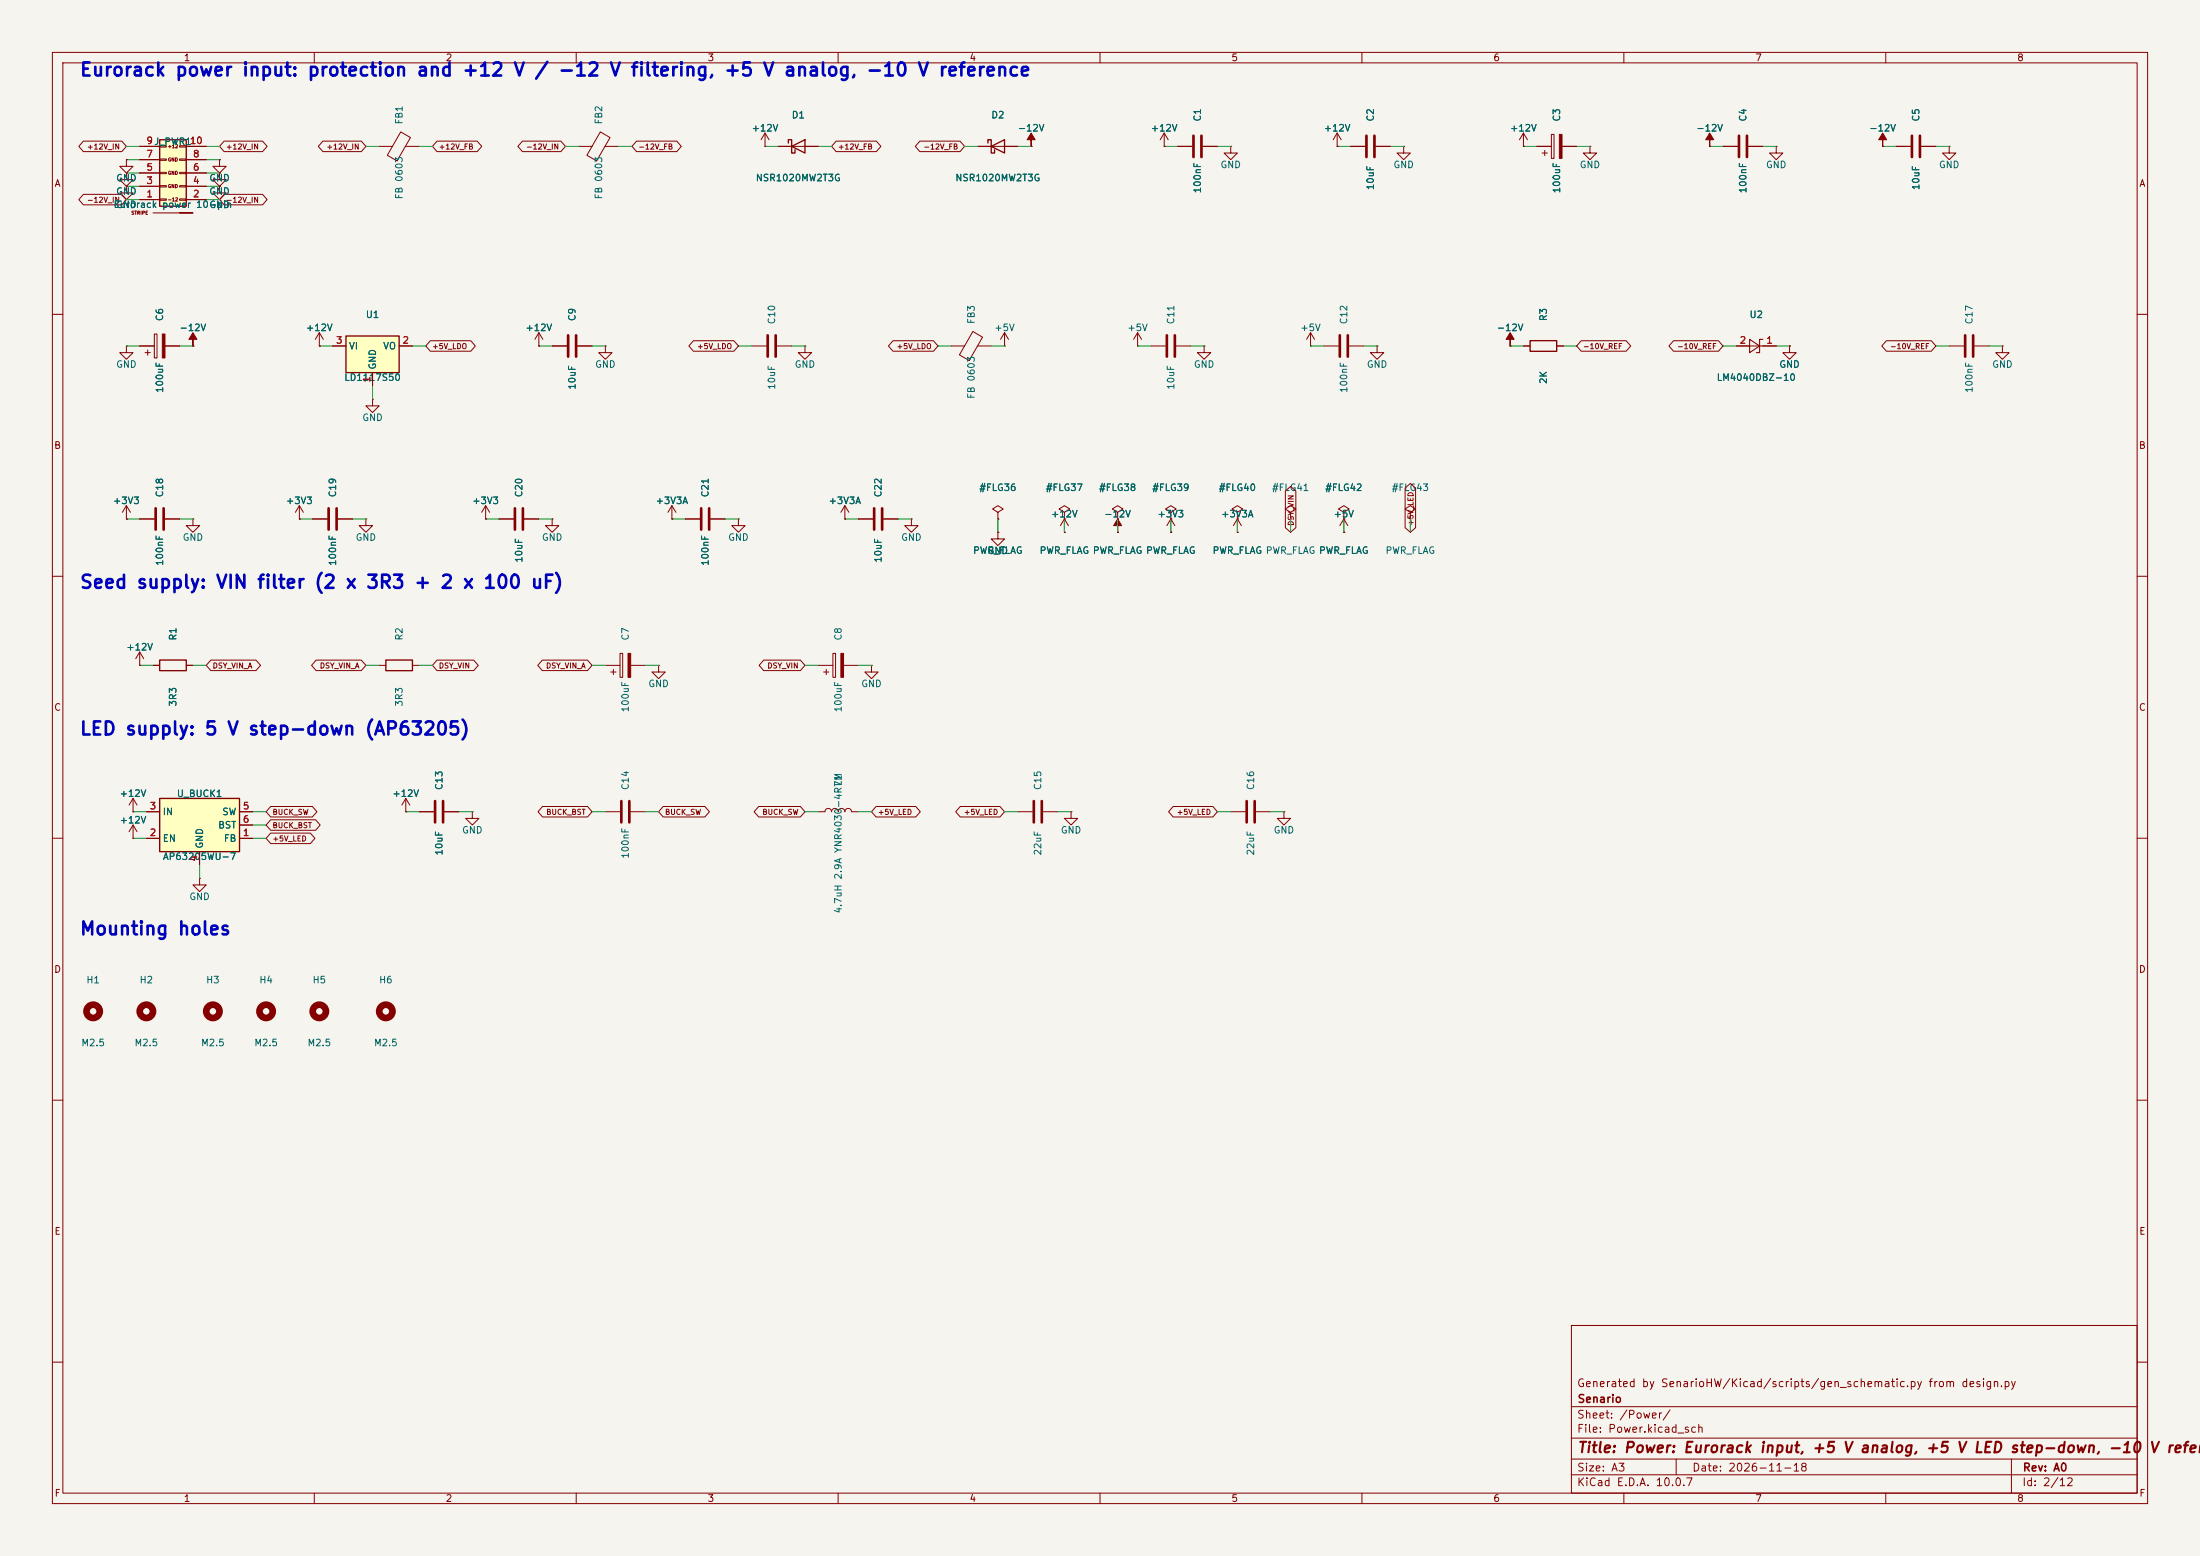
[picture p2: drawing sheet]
<svg xmlns="http://www.w3.org/2000/svg" width="420mm" height="297mm" viewBox="0 0 420 297" stroke-linecap="round" stroke-linejoin="round" font-family="sans-serif">
<path d="M0 0h420v297h-420z" fill="#f5f4ef" stroke="#f5f4ef" stroke-width=".19"/>
<g fill="none" stroke="#840000" stroke-width=".19">
<path d="M10 10h400v277h-400zM12 12h396v273h-396zM60 10v2M110 10v2M160 10v2M210 10v2M260 10v2M310 10v2M360 10v2M196.8 27.9h.1M222.2 27.9h.1M222.2 25.4l-.7 1.3"/>
<path d="M222.2 25.4l.8 1.3M222.2 25.4v2.5M224.8 27.9h2.8M229.6 27.9h2.8M234.9 27.9v1.3h1.3l-1.3 1.3-1.2-1.3h1.2M234.9 27.9h.1M268 27.9v1.3h1.2l-1.2 1.3-1.3-1.3h1.3M268 27.9h.1M290.8 27.9h.1M290.8 25.4l-.7 1.3M290.8 25.4l.8 1.3M290.8 25.4v2.5"/>
<path d="M293.4 27.9h2.8M294.4 29.2h1M294.9 28.7v1M296.2 25.7h.5v4.5h-.5zM298.2 27.9h2.8M303.5 27.9v1.3h1.3l-1.3 1.3-1.2-1.3h1.2M303.5 27.9h.1M10 60h2M102.9 66h.1M102.9 63.5l-.8 1.3M102.9 63.5l.7 1.3M102.9 63.5v2.5"/>
<path d="M105.4 66h2.8M110.2 66h2.8M115.6 66v1.3h1.2l-1.2 1.3-1.3-1.3h1.3M115.6 66h.1M143.5 66h2.8M148.3 66h2.8M153.7 66v1.3h1.2l-1.2 1.3-1.3-1.3h1.3M153.7 66h.1M217.2 66h.1M217.2 63.5l-.8 1.3M217.2 63.5l.7 1.3M217.2 63.5v2.5"/>
<path d="M219.7 66h2.8M224.5 66h2.8M229.9 66v1.3h1.2l-1.2 1.3-1.3-1.3h1.3M229.9 66h.1M250.2 66h.1M250.2 63.5l-.8 1.3M250.2 63.5l.8 1.3M250.2 63.5v2.5M252.7 66h2.8M257.6 66h2.7M262.9 66v1.3h1.3l-1.3 1.3-1.3-1.3h1.3M262.9 66h.1"/>
<path d="M288.3 66h.1M290.8 66h1.3M297.2 66h1.2M408 60h2M92.7 99.1h.1M92.7 96.5l-.8 1.3M92.7 96.5l.8 1.3M92.7 96.5v2.6M95.2 99.1h2.8M100.1 99.1h2.8M105.4 99.1v1.2h1.3l-1.3 1.3-1.3-1.3h1.3M105.4 99.1h.1"/>
<path d="M128.3 99.1h.1M128.3 96.5l-.8 1.3M128.3 96.5l.7 1.3M128.3 96.5v2.6M130.8 99.1h2.8M135.6 99.1h2.8M141 99.1v1.2h1.2l-1.2 1.3-1.3-1.3h1.3M141 99.1h.1M163.8 99.1h2.8M168.7 99.1h2.7M246.4 97.8l1-.6-1-.7-1 .7 1 .6v1.3M246.4 99.1h.1"/>
<path d="M256.5 97.8l1.1-.6-1.1-.7-1 .7 1 .6v1.3M256.5 99.1h.1M10 110h2M408 110h2M29.2 127h1.3M35.6 127h1.2M10 160h2M77.5 154.9h.1M77.5 152.4l-.8 1.3M77.5 152.4l.7 1.3M77.5 152.4v2.5M80 154.9h2.8"/>
<path d="M84.8 154.9h2.8M408 160h2M10 210h2M408 210h2M300 253h108v32h-108zM10 260h2M300 278.5h108M300 274.5h108M300 268.5h108M320 278.5v3M384 278.5v6.5M408 260h2"/>
<path d="M60 285v2M110 285v2M160 285v2M210 285v2M260 285v2M300 281.5h108M310 285v2M360 285v2"/>
</g>
<path d="M292.1 65h5.1v2.1h-5.1zM30.5 126h5.1v2h-5.1z" fill="none" stroke="#840000" stroke-width=".25"/>
<g fill="none" stroke="#840000" stroke-width=".51">
<path d="M227.8 25.9v4.1M229.4 25.9v4.1M108.5 64v4.1M110 64v4.1M146.6 64v4.1M148.1 64v4.1M222.8 64v4.1M224.3 64v4.1M255.8 64v4.1M257.3 64v4.1M98.3 97v4.1M99.8 97v4.1"/>
<path d="M133.9 97v4.1M135.4 97v4.1M166.9 97v4.1M168.4 97v4.1M83.1 152.9v4.1M84.6 152.9v4.1"/>
</g>
<g fill="#840000" stroke="#840000" stroke-width=".19">
<path d="M196.8 25.4l.8 1.3h-.8v1.2v-1.2h-.7z"/>
<path d="M288.3 63.5l.8 1.3h-.8v1.2v-1.2h-.8z"/>
<path d="M297.7 25.7h.5v4.5h-.5z"/>
</g>
<path d="M30.5 26.7h5.1v12.7h-5.1z" fill="#ffffc2"/>
<g fill="none" stroke="#840000" stroke-width=".19">
<path d="M26.7 38.1h3.8M26.7 35.6h3.8M26.7 33h3.8M26.7 30.5h3.8M26.7 27.9h3.8M30.5 27.8h1.2v.3h-1.2zM30.5 30.4h1.2v.2h-1.2zM30.5 32.9h1.2v.2h-1.2zM30.5 35.4h1.2v.3h-1.2zM30.5 38h1.2v.2h-1.2zM34.3 27.8h1.3v.3h-1.3zM34.3 30.4h1.3v.2h-1.3z"/>
<path d="M34.3 32.9h1.3v.2h-1.3zM34.3 35.4h1.3v.3h-1.3zM34.3 38h1.3v.2h-1.3zM35.6 38.1h3.8M35.6 35.6h3.8M35.6 33h3.8M35.6 30.5h3.8M35.6 27.9h3.8M72.4 27.9h2.5M76.5 25.2l1.9 1.1-2.6 4.4-1.9-1.1zM77.4 27.9h2.6M110.5 27.9h2.5"/>
<path d="M114.6 25.2l1.9 1.1-2.6 4.4-1.9-1.1zM115.5 27.9h2.6M146 27.9h.1M146 25.4l-.7 1.3M146 25.4l.8 1.3M146 25.4v2.5M148.6 27.9h7.6M186.7 27.9h7.6M255.3 27.9h.1M255.3 25.4l-.8 1.3M255.3 25.4l.7 1.3M255.3 25.4v2.5"/>
<path d="M257.8 27.9h2.8M262.6 27.9h2.8M29.2 40.6h7.6h-2.5M24.1 66v1.3h1.3l-1.3 1.3-1.2-1.3h1.2M24.1 66h.1M26.7 66h2.8M27.7 67.3h1M28.2 66.8v1M29.5 63.8h.5v4.5h-.5zM31.5 66h2.8M36.8 66h.1M341.6 66v1.3h1.3l-1.3 1.3-1.2-1.3h1.2"/>
<path d="M341.6 66h.1M372.1 66h2.8M376.9 66h2.8M382.3 66v1.3h1.2l-1.2 1.3-1.3-1.3h1.3M382.3 66h.1"/>
</g>
<path d="M30.5 26.7h5.1v12.7h-5.1zM150.5 27.3v-.6h.6v2.5h.7v-.6M151.1 27.9l2.6-1.2v2.5zM188.6 27.3v-.6h.6v2.5h.7v-.6M189.2 27.9l2.6-1.2v2.5z" fill="none" stroke="#840000" stroke-width=".25"/>
<path d="M260.9 25.9v4.1M262.4 25.9v4.1M375.2 64v4.1M376.7 64v4.1" fill="none" stroke="#840000" stroke-width=".51"/>
<g fill="#840000" stroke="#840000" stroke-width=".19">
<path d="M36.8 63.5l.8 1.3h-.8v1.2v-1.2h-.7z"/>
<path d="M31 63.8h.5v4.5h-.5z"/>
</g>
<path d="M66 64.1h10.2v7h-10.2z" fill="#ffffc2"/>
<path d="M66 64.1h10.2v7h-10.2z" fill="none" stroke="#840000" stroke-width=".25"/>
<g fill="none" stroke="#840000" stroke-width=".19">
<path d="M24.1 33v1.3h1.3l-1.3 1.3-1.2-1.3h1.2M24.1 33h.1M24.1 35.6v1.2h1.3l-1.3 1.3-1.2-1.3h1.2M24.1 35.6h.1M24.1 30.5v1.3h1.3l-1.3 1.2-1.2-1.2h1.2M24.1 30.5h.1M41.9 30.5v1.3h1.3l-1.3 1.2-1.3-1.2h1.3M41.9 30.5h.1M41.9 35.6v1.2h1.3l-1.3 1.3-1.3-1.3h1.3M41.9 35.6h.1M41.9 33v1.3h1.3l-1.3 1.3-1.3-1.3h1.3M41.9 33h.1"/>
<path d="M326.4 27.9h.1M328.9 27.9h2.8M333.8 27.9h2.7M339.1 27.9v1.3h1.3l-1.3 1.3-1.3-1.3h1.3M339.1 27.9h.1M359.4 27.9h.1M361.9 27.9h2.8M366.8 27.9h2.8M372.1 27.9v1.3h1.3l-1.3 1.3-1.3-1.3h1.3M372.1 27.9h.1M61 66h.1M61 63.5l-.8 1.3"/>
<path d="M61 63.5l.7 1.3M61 63.5v2.5M63.5 66h2.5M71.1 76.2v1.3h1.3l-1.3 1.2-1.3-1.2h1.3M71.1 76.2h.1M71.1 71.1v2.6M76.2 66h2.5M181.6 66h2.5M185.7 63.3l1.9 1.1-2.6 4.4-1.8-1.1zM186.6 66h2.6M191.8 66h.1M191.8 63.5l-.8 1.3"/>
<path d="M191.8 63.5l.7 1.3M191.8 63.5v2.5M331.5 66h7.6M57.1 99.1h.1M57.1 96.5l-.7 1.3M57.1 96.5l.8 1.3M57.1 96.5v2.6M59.7 99.1h2.8M64.5 99.1h2.8M69.8 99.1v1.2h1.3l-1.3 1.3-1.2-1.3h1.2M69.8 99.1h.1M161.3 99.1h.1"/>
<path d="M161.3 96.5l-.8 1.3M161.3 96.5l.8 1.3M161.3 96.5v2.6M174 99.1v1.2h1.3l-1.3 1.3-1.3-1.3h1.3M174 99.1h.1M190.5 97.8l1-.6-1-.7-1 .7 1 .6v1.3M190.5 99.1h.1M203.2 97.8l1-.6-1-.7-1 .7 1 .6v1.3M203.2 99.1h.1M213.4 97.8l1-.6-1-.7-1.1 .7 1.1 .6v1.3M213.4 99.1h.1M223.5 97.8l1-.6-1-.7-1 .7 1 .6v1.3"/>
<path d="M223.5 99.1h.1M223.5 99.1l-.7 1.2M223.5 99.1l.8 1.2M223.5 99.1v2.5M236.2 97.8l1-.6-1-.7-1 .7 1 .6v1.3M236.2 99.1h.1M236.2 99.1l-.7 1.2M236.2 99.1l.8 1.2M236.2 99.1v2.5M190.5 101.6v1.3h1.3l-1.3 1.2-1.3-1.2h1.3M190.5 101.6h.1M213.4 101.6h.1"/>
<path d="M223.5 101.6h.1M236.2 101.6h.1M156.2 127h2.8M157.2 128.3h1M157.7 127.8v1M159 124.7h.5v4.6h-.5zM161 127h2.8M166.4 127v1.3h1.2l-1.2 1.2-1.3-1.2h1.3M166.4 127h.1M25.4 154.9h.1M25.4 157.5l-.8 1.3M25.4 157.5l.8 1.3"/>
<path d="M25.4 152.4v2.5M25.4 157.5v2.5M25.4 152.4l-.8 1.3M25.4 152.4l.8 1.3M156.2 154.9h1.3a.64 .64 0 0 1 .6-.6 .64 .64 0 0 1 .6 .6 .64 .64 0 0 1 .7-.6 .64 .64 0 0 1 .6 .6 .64 .64 0 0 1 .7-.6 .64 .64 0 0 1 .6 .6 .64 .64 0 0 1 .6-.6 .64 .64 0 0 1 .7 .6h1.2M194.3 154.9h2.8M199.1 154.9h2.8M204.5 154.9v1.3h1.2l-1.2 1.3-1.3-1.3h1.3M204.5 154.9h.1M234.9 154.9h2.8M239.8 154.9h2.8M245.1 154.9v1.3h1.3l-1.3 1.3-1.3-1.3h1.3"/>
<path d="M245.1 154.9h.1M25.4 160h.1"/>
</g>
<path d="M334 64.8l1.9 1.2-1.9 1.3zM336.5 64.8h-.6v2.5h-.6" fill="none" stroke="#840000" stroke-width=".2"/>
<g fill="#840000" stroke="#840000" stroke-width=".19">
<path d="M359.4 25.4l.8 1.3h-.8v1.2v-1.2h-.8z"/>
<path d="M326.4 25.4l.8 1.3h-.8v1.2v-1.2h-.8z"/>
<path d="M213.4 99.1l.7 1.2h-.7v1.3v-1.3h-.8z"/>
<path d="M160.5 124.7h.5v4.6h-.5z"/>
</g>
<path d="M332 25.9v4.1M333.5 25.9v4.1M365 25.9v4.1M366.5 25.9v4.1M62.7 97v4.1M64.3 97v4.1M197.4 152.9v4.1M198.9 152.9v4.1M238 152.9v4.1M239.5 152.9v4.1" fill="none" stroke="#840000" stroke-width=".51"/>
<g fill="none" stroke="#840000" stroke-width="1.3">
<circle cx="17.8" cy="193" r="1.27"/>
<circle cx="27.9" cy="193" r="1.27"/>
<circle cx="40.6" cy="193" r="1.27"/>
<circle cx="50.8" cy="193" r="1.27"/>
<circle cx="61" cy="193" r="1.27"/>
<circle cx="73.7" cy="193" r="1.27"/>
</g>
<path d="M30.5 152.4h15.2v10.2h-15.2z" fill="#ffffc2"/>
<path d="M73.7 126h5v2h-5zM30.5 152.4h15.2v10.2h-15.2z" fill="none" stroke="#840000" stroke-width=".25"/>
<g fill="none" stroke="#840000" stroke-width=".19">
<path d="M15.9 26.9h7.4l.8 1-.8 1h-7.4l-.9-1zM15.9 37.1h7.4l.8 1-.8 1h-7.4l-.9-1zM24.1 33h.1M24.1 35.6h.1M24.1 30.5h.1M26.7 38.1h3.8M26.7 35.6h3.8M26.7 33h3.8M26.7 30.5h3.8M26.7 27.9h3.8M35.6 38.1h3.8M35.6 35.6h3.8"/>
<path d="M35.6 33h3.8M35.6 30.5h3.8M35.6 27.9h3.8M41.9 30.5h.1M41.9 35.6h.1M41.9 33h.1M42.8 37.1h7.3l.9 1-.9 1h-7.3l-.9-1zM42.8 26.9h7.3l.9 1-.9 1h-7.3l-.9-1zM61.6 26.9h7.4l.8 1-.8 1h-7.4l-.8-1zM83.4 26.9h7.7l.9 1-.9 1h-7.7l-.9-1zM99.7 26.9h7.4l.8 1-.8 1h-7.4l-.8-1zM121.5 26.9h7.7l.9 1-.9 1h-7.7l-.9-1z"/>
<path d="M146 27.9h.1M148.6 27.9h2.5M153.7 27.9h2.5M159.6 26.9h7.7l.9 1-.9 1h-7.7l-.9-1zM175.6 26.9h7.7l.8 1-.8 1h-7.7l-.9-1zM186.7 27.9h2.5M191.8 27.9h2.5M196.8 27.9h.1M222.2 27.9h.1M224.8 27.9h2.8M229.6 27.9h2.8M255.3 27.9h.1"/>
<path d="M257.8 27.9h2.8M262.6 27.9h2.8M290.8 27.9h.1M293.4 27.9h2.8M298.2 27.9h2.8M326.4 27.9h.1M328.9 27.9h2.8M333.8 27.9h2.7M359.4 27.9h.1M361.9 27.9h2.8M366.8 27.9h2.8M26.7 66h2.8"/>
<path d="M31.5 66h2.8M36.8 66h.1M61 66h.1M63.5 66h2.5M71.1 71.1v2.6M76.2 66h2.5M82.2 65h7.7l.8 1-.8 1h-7.7l-.9-1zM102.9 66h.1M105.4 66h2.8M110.2 66h2.8M132.4 65h7.7l.9 1-.9 1h-7.7l-.9-1zM170.5 65h7.7l.9 1-.9 1h-7.7l-.9-1z"/>
<path d="M288.3 66h.1M290.8 66h1.3M297.2 66h1.2M301.9 65h8.5l.9 1-.9 1h-8.5l-.9-1zM319.5 65h8.6l.8 1-.8 1h-8.6l-.9-1zM331.5 66h2.5M336.5 66h2.6M341.6 66h.1M360.1 65h8.6l.9 1-.9 1h-8.6l-.9-1zM24.1 99.1h.1M24.1 96.5l-.7 1.3M24.1 96.5l.8 1.3"/>
<path d="M24.1 96.5v2.6M26.7 99.1h2.8M31.5 99.1h2.8M36.8 99.1v1.2h1.3l-1.3 1.3-1.2-1.3h1.2M36.8 99.1h.1M57.1 99.1h.1M59.7 99.1h2.8M64.5 99.1h2.8M92.7 99.1h.1M95.2 99.1h2.8M100.1 99.1h2.8M128.3 99.1h.1"/>
<path d="M130.8 99.1h2.8M135.6 99.1h2.8M161.3 99.1h.1M163.8 99.1h2.8M168.7 99.1h2.7M190.5 99.1h.1M203.2 99.1h.1M203.2 99.1l-.8 1.2M203.2 99.1l.8 1.2M203.2 99.1v2.5M213.4 99.1h.1M223.5 99.1h.1"/>
<path d="M236.2 99.1h.1M245.4 93.7l1-.9 1 .9v7l-1 .9-1-.9zM256.5 99.1h.1M256.5 99.1l-.7 1.2M256.5 99.1l.8 1.2M256.5 99.1v2.5M268.2 93.2l1-.9 1 .9v7.5l-1 .9-1-.9zM269.2 97.8l1.1-.6-1.1-.7-1 .7 1 .6v1.3M269.2 99.1h.1M190.5 101.6h.1M203.2 101.6h.1M213.4 101.6h.1"/>
<path d="M223.5 101.6h.1M236.2 101.6h.1M256.5 101.6h.1M26.7 127h.1M26.7 124.5l-.8 1.2M26.7 124.5l.7 1.2M26.7 124.5v2.5M29.2 127h1.3M35.6 127h1.2M40.2 126h8.7l.8 1-.8 1h-8.7l-.8-1zM60.4 126h8.6l.8 1-.8 1h-8.6l-.9-1zM72.4 127h1.3"/>
<path d="M78.7 127h1.3M83.4 126h7l.9 1-.9 1h-7l-.9-1zM103.5 126h8.7l.8 1-.8 1h-8.7l-.8-1zM115.6 127h2.8M116.6 128.3h1M117.1 127.8v1M118.4 124.7h.5v4.6h-.5zM120.4 127h2.8M125.7 127v1.3h1.3l-1.3 1.2-1.2-1.2h1.2M125.7 127h.1M145.8 126h7l.9 1-.9 1h-7l-.9-1zM25.4 154.9h.1"/>
<path d="M27.9 154.9h2.6M45.7 154.9h2.6M45.7 157.5h2.6M51.7 159h7.5l.9 1-.9 1h-7.5l-.9-1zM51.7 153.9h7.9l.9 1-.9 1h-7.9l-.9-1zM51.7 156.5h8.5l.9 1-.9 1h-8.5l-.9-1zM77.5 154.9h.1M80 154.9h2.8M84.8 154.9h2.8M90.2 154.9v1.3h1.2l-1.2 1.3-1.3-1.3h1.3M90.2 154.9h.1M103.6 153.9h8.6l.8 1-.8 1h-8.6l-.9-1z"/>
<path d="M115.6 154.9h2.8M120.4 154.9h2.8M126.6 153.9h8l.8 1-.8 1h-8l-.9-1zM144.8 153.9h8l.9 1-.9 1h-8l-.8-1zM167.2 153.9h7.6l.9 1-.9 1h-7.6l-.8-1zM183.3 153.9h7.6l.9 1-.9 1h-7.6l-.9-1zM224 153.9h7.5l.9 1-.9 1h-7.5l-.9-1zM25.4 160h.1M27.9 160h2.6M38.1 167.6v1.3h1.3l-1.3 1.3-1.3-1.3h1.3M38.1 167.6h.1M38.1 162.6v2.5"/>
<path d="M45.7 160h2.6"/>
</g>
<path d="M29.7 97v4.1M31.2 97v4.1M118.6 152.9v4.1M120.1 152.9v4.1" fill="none" stroke="#840000" stroke-width=".51"/>
<path d="M119.9 124.7h.5v4.6h-.5z" fill="#840000" stroke="#840000" stroke-width=".19"/>
<g fill="none" stroke="#009600" stroke-width=".19">
<path d="M24.1 27.9h2.6M24.1 33h2.6M24.1 30.5h2.6M24.1 38.1h2.6M24.1 35.6h2.6M39.4 27.9h2.5M39.4 33h2.5M39.4 30.5h2.5M39.4 38.1h2.5M39.4 35.6h2.5M69.8 27.9h2.6M80 27.9h2.5"/>
<path d="M107.9 27.9h2.6M118.1 27.9h2.5M146 27.9h2.6M156.2 27.9h2.5M184.1 27.9h2.6M194.3 27.9h2.5M222.2 27.9h2.6M232.4 27.9h2.5M255.3 27.9h2.5M265.4 27.9h2.6M290.8 27.9h2.6M301 27.9h2.5"/>
<path d="M326.4 27.9h2.5M336.5 27.9h2.6M359.4 27.9h2.5M369.6 27.9h2.5M24.1 66h2.6M34.3 66h2.5M61 66h2.5M71.1 73.7v2.5M78.7 66h2.6M102.9 66h2.5M113 66h2.6M141 66h2.5"/>
<path d="M151.1 66h2.6M179.1 66h2.5M189.2 66h2.6M217.2 66h2.5M227.3 66h2.6M250.2 66h2.5M260.3 66h2.6M288.3 66h2.5M298.4 66h2.6M328.9 66h2.6M339.1 66h2.5M369.6 66h2.5"/>
<path d="M379.7 66h2.6M24.1 99.1h2.6M34.3 99.1h2.5M57.1 99.1h2.6M67.3 99.1h2.5M92.7 99.1h2.5M102.9 99.1h2.5M128.3 99.1h2.5M138.4 99.1h2.6M161.3 99.1h2.5M171.4 99.1h2.6M190.5 99.1v2.5"/>
<path d="M203.2 99.1v2.5M213.4 99.1v2.5M223.5 99.1v2.5M236.2 99.1v2.5M246.4 99.1v2.5M256.5 99.1v2.5M269.2 99.1v2.5M26.7 127h2.5M36.8 127h2.6M69.8 127h2.6M80 127h2.5M113 127h2.6"/>
<path d="M123.2 127h2.5M153.7 127h2.5M163.8 127h2.6M25.4 154.9h2.5M48.3 154.9h2.5M48.3 157.5h2.5M77.5 154.9h2.5M87.6 154.9h2.6M113 154.9h2.6M123.2 154.9h2.5M153.7 154.9h2.5M163.8 154.9h2.6"/>
<path d="M191.8 154.9h2.5M201.9 154.9h2.6M232.4 154.9h2.5M242.6 154.9h2.5M25.4 160h2.5M38.1 165.1v2.5M48.3 160h2.5"/>
</g>
<g font-size="2.5" fill="#0000c2">
<text x="15.1" y="15.2">Eurorack power input: protection and +12 V / -12 V filtering, +5 V analog, -10 V reference</text>
<text x="15.1" y="113">Seed supply: VIN filter (2 x 3R3 + 2 x 100 uF)</text>
<text x="15.1" y="141">LED supply: 5 V step-down (AP63205)</text>
<text x="15.1" y="179.1">Mounting holes</text>
</g>
<g font-size="2" fill="#840000">
<text x="301" y="277.8">Title: Power: Eurorack input, +5 V analog, +5 V LED step-down, -10</text>
<text x="410.1" y="277.8">V refere</text>
</g>
<g font-size="1.5" fill="#840000">
<text x="300.9" y="265.1">Generated by SenarioHW/Kicad/scripts/gen_schematic.py from design.py</text>
<text x="301" y="268.1">Senario</text>
<text x="300.9" y="273.8">File: Power.kicad_sch</text>
<text x="300.9" y="271.1">Sheet: /Power/</text>
<text x="300.9" y="281.2">Size: A3</text>
<text x="322.9" y="281.2">Date: 2026-11-18</text>
<text x="386" y="281.2">Rev: A0</text>
<text x="300.9" y="284">KiCad E.D.A. 10.0.7</text>
<text x="385.9" y="284">Id: 2/12</text>
</g>
<g font-size="1.3" fill="#840000">
<text x="35" y="12">1</text>
<text x="85" y="12">2</text>
<text x="135" y="12">3</text>
<text x="185" y="12">4</text>
<text x="235" y="12">5</text>
<text x="285" y="12">6</text>
<text x="335" y="12">7</text>
<text x="385" y="12">8</text>
<text x="10.3" y="36">A</text>
<text x="408.3" y="36">A</text>
<text x="10.2" y="86">B</text>
<text x="408.2" y="86">B</text>
<text x="10.2" y="136">C</text>
<text x="408.2" y="136">C</text>
<text x="10.2" y="186">D</text>
<text x="408.2" y="186">D</text>
<text x="10.3" y="236">E</text>
<text x="408.3" y="236">E</text>
<text x="10.3" y="286">F</text>
<text x="35" y="287">1</text>
<text x="85" y="287">2</text>
<text x="135" y="287">3</text>
<text x="185" y="287">4</text>
<text x="235" y="287">5</text>
<text x="285" y="287">6</text>
<text x="335" y="287">7</text>
<text x="385" y="287">8</text>
<text x="408.3" y="286">F</text>
</g>
<g font-size="1.3" fill="#006464">
<text x="77.2" y="23.9" transform="rotate(-90 77.2 23.9)">FB1</text>
<text x="115.3" y="23.9" transform="rotate(-90 115.3 23.9)">FB2</text>
<text x="151" y="22.9">D1</text>
<text x="189.1" y="22.9">D2</text>
<text x="229.6" y="23.3" transform="rotate(-90 229.6 23.3)">C1</text>
<text x="262.6" y="23.3" transform="rotate(-90 262.6 23.3)">C2</text>
<text x="298.1" y="23.3" transform="rotate(-90 298.1 23.3)">C3</text>
<text x="333.7" y="23.3" transform="rotate(-90 333.7 23.3)">C4</text>
<text x="366.7" y="23.3" transform="rotate(-90 366.7 23.3)">C5</text>
<text x="143.4" y="25.4">+12V</text>
<text x="194.2" y="25.4">-12V</text>
<text x="219.6" y="25.4">+12V</text>
<text x="252.6" y="25.4">+12V</text>
<text x="288.2" y="25.4">+12V</text>
<text x="323.7" y="25.4">-12V</text>
<text x="356.7" y="25.4">-12V</text>
<text x="22.1" y="34.9">GND</text>
<text x="39.8" y="34.9">GND</text>
<text x="144.2" y="34.9">NSR1020MW2T3G</text>
<text x="182.3" y="34.9">NSR1020MW2T3G</text>
<text x="232.9" y="32.4">GND</text>
<text x="265.9" y="32.4">GND</text>
<text x="301.5" y="32.4">GND</text>
<text x="337" y="32.4">GND</text>
<text x="370" y="32.4">GND</text>
<text x="21.6" y="40">Eurorack power 10-pin</text>
<text x="22.1" y="37.5">GND</text>
<text x="22.1" y="40">GND</text>
<text x="39.8" y="40">GND</text>
<text x="39.8" y="37.5">GND</text>
<text x="77.2" y="38.1" transform="rotate(-90 77.2 38.1)">FB 0603</text>
<text x="115.3" y="38.1" transform="rotate(-90 115.3 38.1)">FB 0603</text>
<text x="229.6" y="37" transform="rotate(-90 229.6 37)">100nF</text>
<text x="262.6" y="36.4" transform="rotate(-90 262.6 36.4)">10uF</text>
<text x="298.1" y="37" transform="rotate(-90 298.1 37)">100uF</text>
<text x="333.7" y="37" transform="rotate(-90 333.7 37)">100nF</text>
<text x="366.7" y="36.4" transform="rotate(-90 366.7 36.4)">10uF</text>
<text x="31.4" y="61.4" transform="rotate(-90 31.4 61.4)">C6</text>
<text x="34.2" y="63.5">-12V</text>
<text x="58.3" y="63.5">+12V</text>
<text x="69.7" y="61">U1</text>
<text x="100.2" y="63.5">+12V</text>
<text x="110.2" y="61.4" transform="rotate(-90 110.2 61.4)">C9</text>
<text x="148.3" y="62" transform="rotate(-90 148.3 62)">C10</text>
<text x="186.4" y="62" transform="rotate(-90 186.4 62)">FB3</text>
<text x="189.7" y="63.5">+5V</text>
<text x="215.1" y="63.5">+5V</text>
<text x="224.5" y="62" transform="rotate(-90 224.5 62)">C11</text>
<text x="248.1" y="63.5">+5V</text>
<text x="257.5" y="62" transform="rotate(-90 257.5 62)">C12</text>
<text x="285.6" y="63.5">-12V</text>
<text x="295.6" y="61.4" transform="rotate(-90 295.6 61.4)">R3</text>
<text x="333.9" y="61">U2</text>
<text x="376.9" y="62" transform="rotate(-90 376.9 62)">C17</text>
<text x="22.1" y="70.5">GND</text>
<text x="66.5" y="67">VI</text>
<text x="72.1" y="70.6" transform="rotate(-90 72.1 70.6)">GND</text>
<text x="73" y="67">VO</text>
<text x="113.5" y="70.5">GND</text>
<text x="151.6" y="70.5">GND</text>
<text x="227.8" y="70.5">GND</text>
<text x="260.8" y="70.5">GND</text>
<text x="339.6" y="70.5">GND</text>
<text x="380.2" y="70.5">GND</text>
<text x="31.4" y="75.1" transform="rotate(-90 31.4 75.1)">100uF</text>
<text x="65.6" y="73">LD1117S50</text>
<text x="110.2" y="74.5" transform="rotate(-90 110.2 74.5)">10uF</text>
<text x="148.3" y="74.5" transform="rotate(-90 148.3 74.5)">10uF</text>
<text x="186.4" y="76.2" transform="rotate(-90 186.4 76.2)">FB 0603</text>
<text x="224.5" y="74.5" transform="rotate(-90 224.5 74.5)">10uF</text>
<text x="257.5" y="75.1" transform="rotate(-90 257.5 75.1)">100nF</text>
<text x="295.6" y="73.4" transform="rotate(-90 295.6 73.4)">2K</text>
<text x="327.6" y="73">LM4040DBZ-10</text>
<text x="376.9" y="75.1" transform="rotate(-90 376.9 75.1)">100nF</text>
<text x="69.1" y="80.7">GND</text>
<text x="31.4" y="95" transform="rotate(-90 31.4 95)">C18</text>
<text x="64.5" y="95" transform="rotate(-90 64.5 95)">C19</text>
<text x="100" y="95" transform="rotate(-90 100 95)">C20</text>
<text x="135.6" y="95" transform="rotate(-90 135.6 95)">C21</text>
<text x="168.6" y="95" transform="rotate(-90 168.6 95)">C22</text>
<text x="186.8" y="94">#FLG36</text>
<text x="199.5" y="94">#FLG37</text>
<text x="209.7" y="94">#FLG38</text>
<text x="219.9" y="94">#FLG39</text>
<text x="232.6" y="94">#FLG40</text>
<text x="242.7" y="94">#FLG41</text>
<text x="252.9" y="94">#FLG42</text>
<text x="265.6" y="94">#FLG43</text>
<text x="21.5" y="96.5">+3V3</text>
<text x="54.5" y="96.5">+3V3</text>
<text x="90" y="96.5">+3V3</text>
<text x="125.1" y="96.5">+3V3A</text>
<text x="158.1" y="96.5">+3V3A</text>
<text x="200.5" y="99.1">+12V</text>
<text x="210.7" y="99.1">-12V</text>
<text x="220.9" y="99.1">+3V3</text>
<text x="233" y="99.1">+3V3A</text>
<text x="254.5" y="99.1">+5V</text>
<text x="34.8" y="103.5">GND</text>
<text x="67.8" y="103.5">GND</text>
<text x="100" y="107.5" transform="rotate(-90 100 107.5)">10uF</text>
<text x="103.3" y="103.5">GND</text>
<text x="138.9" y="103.5">GND</text>
<text x="168.6" y="107.5" transform="rotate(-90 168.6 107.5)">10uF</text>
<text x="171.9" y="103.5">GND</text>
<text x="185.7" y="106">PWR_FLAG</text>
<text x="188.4" y="106.1">GND</text>
<text x="198.4" y="106">PWR_FLAG PWR_FLAG PWR_FLAG</text>
<text x="231.4" y="106">PWR_FLAG PWR_FLAG PWR_FLAG</text>
<text x="231.4" y="106">PWR_FLAG</text>
<text x="251.7" y="106">PWR_FLAG</text>
<text x="264.4" y="106">PWR_FLAG</text>
<text x="31.4" y="108.1" transform="rotate(-90 31.4 108.1)">100nF</text>
<text x="64.5" y="108.1" transform="rotate(-90 64.5 108.1)">100nF</text>
<text x="135.6" y="108.1" transform="rotate(-90 135.6 108.1)">100nF</text>
<text x="24" y="124.5">+12V</text>
<text x="34" y="122.4" transform="rotate(-90 34 122.4)">R1</text>
<text x="77.2" y="122.4" transform="rotate(-90 77.2 122.4)">R2</text>
<text x="120.3" y="122.4" transform="rotate(-90 120.3 122.4)">C7</text>
<text x="161" y="122.4" transform="rotate(-90 161 122.4)">C8</text>
<text x="123.7" y="131.5">GND</text>
<text x="164.3" y="131.5">GND</text>
<text x="34" y="135" transform="rotate(-90 34 135)">3R3</text>
<text x="77.2" y="135" transform="rotate(-90 77.2 135)">3R3</text>
<text x="120.3" y="136.1" transform="rotate(-90 120.3 136.1)">100uF</text>
<text x="161" y="136.1" transform="rotate(-90 161 136.1)">100uF</text>
<text x="22.7" y="152.4">+12V</text>
<text x="31" y="155.9">IN</text>
<text x="33.6" y="152.4">U_BUCK1</text>
<text x="42.3" y="155.9">SW</text>
<text x="74.8" y="152.4">+12V</text>
<text x="84.8" y="150.9" transform="rotate(-90 84.8 150.9)">C13</text>
<text x="120.3" y="150.9" transform="rotate(-90 120.3 150.9)">C14</text>
<text x="161" y="150.2" transform="rotate(-90 161 150.2)">L1</text>
<text x="199.1" y="150.9" transform="rotate(-90 199.1 150.9)">C15</text>
<text x="239.7" y="150.9" transform="rotate(-90 239.7 150.9)">C16</text>
<text x="22.7" y="157.5">+12V</text>
<text x="31" y="161">EN</text>
<text x="41.5" y="158.4">BST</text>
<text x="42.6" y="161">FB</text>
<text x="88.1" y="159.4">GND</text>
<text x="202.4" y="159.4">GND</text>
<text x="243" y="159.4">GND</text>
<text x="31" y="164.4">AP63205WU-7</text>
<text x="39.1" y="162.1" transform="rotate(-90 39.1 162.1)">GND</text>
<text x="84.8" y="163.4" transform="rotate(-90 84.8 163.4)">10uF</text>
<text x="120.3" y="164" transform="rotate(-90 120.3 164)">100nF</text>
<text x="199.1" y="163.4" transform="rotate(-90 199.1 163.4)">22uF</text>
<text x="239.7" y="163.4" transform="rotate(-90 239.7 163.4)">22uF</text>
<text x="36" y="172.1">GND</text>
<text x="161" y="174.5" transform="rotate(-90 161 174.5)">4.7uH 2.9A YNR4030-4R7M</text>
<text x="16.4" y="188">H1</text>
<text x="26.5" y="188">H2</text>
<text x="39.2" y="188">H3</text>
<text x="49.4" y="188">H4</text>
<text x="59.6" y="188">H5</text>
<text x="72.3" y="188">H6</text>
<text x="15.4" y="200">M2.5</text>
<text x="25.6" y="200">M2.5</text>
<text x="38.3" y="200">M2.5</text>
<text x="48.4" y="200">M2.5</text>
<text x="58.6" y="200">M2.5</text>
<text x="71.3" y="200">M2.5</text>
</g>
<g font-size="1.3" fill="#a90000">
<text x="27.8" y="27.8">9J_PWR110</text>
<text x="27.8" y="35.4">3</text>
<text x="27.8" y="32.9">5</text>
<text x="27.8" y="30.3">7</text>
<text x="36.7" y="35.4">4</text>
<text x="36.7" y="32.9">6</text>
<text x="36.7" y="30.3">8</text>
<text x="27.8" y="38">1</text>
<text x="36.7" y="38">2</text>
<text x="64" y="65.9">3</text>
<text x="76.7" y="65.9">2</text>
<text x="332" y="65.9">2</text>
<text x="337.1" y="65.9">1</text>
<text x="71" y="73.1" transform="rotate(-90 71 73.1)">1</text>
<text x="28.5" y="154.8">3</text>
<text x="46.3" y="154.8">5</text>
<text x="28.5" y="159.9">2</text>
<text x="46.3" y="159.9">1</text>
<text x="46.3" y="157.3">6</text>
<text x="38" y="164.6" transform="rotate(-90 38 164.6)">4</text>
</g>
<g font-size="1" fill="#840000">
<text x="16.5" y="28.8">+12V_IN</text>
<text x="43" y="28.8">+12V_IN</text>
<text x="62.2" y="28.8">+12V_IN</text>
<text x="83.7" y="28.8">+12V_FB</text>
<text x="100.3" y="28.8">-12V_IN</text>
<text x="121.8" y="28.8">-12V_FB</text>
<text x="159.9" y="28.8">+12V_FB</text>
<text x="176.2" y="28.8">-12V_FB</text>
<text x="16.5" y="38.9">-12V_IN</text>
<text x="43" y="38.9">-12V_IN</text>
<text x="82.4" y="66.9">+5V_LDO</text>
<text x="133" y="66.9">+5V_LDO</text>
<text x="171.1" y="66.9">+5V_LDO</text>
<text x="302.1" y="66.9">-10V_REF</text>
<text x="320.1" y="66.9">-10V_REF</text>
<text x="360.7" y="66.9">-10V_REF</text>
<text x="247.2" y="100.5" transform="rotate(-90 247.2 100.5)">DSY_VIN</text>
<text x="270.1" y="100.5" transform="rotate(-90 270.1 100.5)">+5V_LED</text>
<text x="40.5" y="127.8">DSY_VIN_A</text>
<text x="61" y="127.8">DSY_VIN_A</text>
<text x="83.7" y="127.8">DSY_VIN</text>
<text x="104.1" y="127.8">DSY_VIN_A</text>
<text x="146.4" y="127.8">DSY_VIN</text>
<text x="51.9" y="155.8">BUCK_SW</text>
<text x="104.2" y="155.8">BUCK_BST</text>
<text x="126.9" y="155.8">BUCK_SW</text>
<text x="145.4" y="155.8">BUCK_SW</text>
<text x="167.5" y="155.8">+5V_LED</text>
<text x="183.9" y="155.8">+5V_LED</text>
<text x="224.6" y="155.8">+5V_LED</text>
<text x="51.9" y="160.8">+5V_LED</text>
<text x="51.9" y="158.3">BUCK_BST</text>
</g>
<g font-size=".6" fill="#840000">
<text x="32" y="28.4">+12</text>
<text x="32" y="31">GND</text>
<text x="32" y="33.5">GND</text>
<text x="25" y="41.1">STRIPE</text>
<text x="32" y="38.6">-12</text>
<text x="32" y="36">GND</text>
</g>
</svg>
